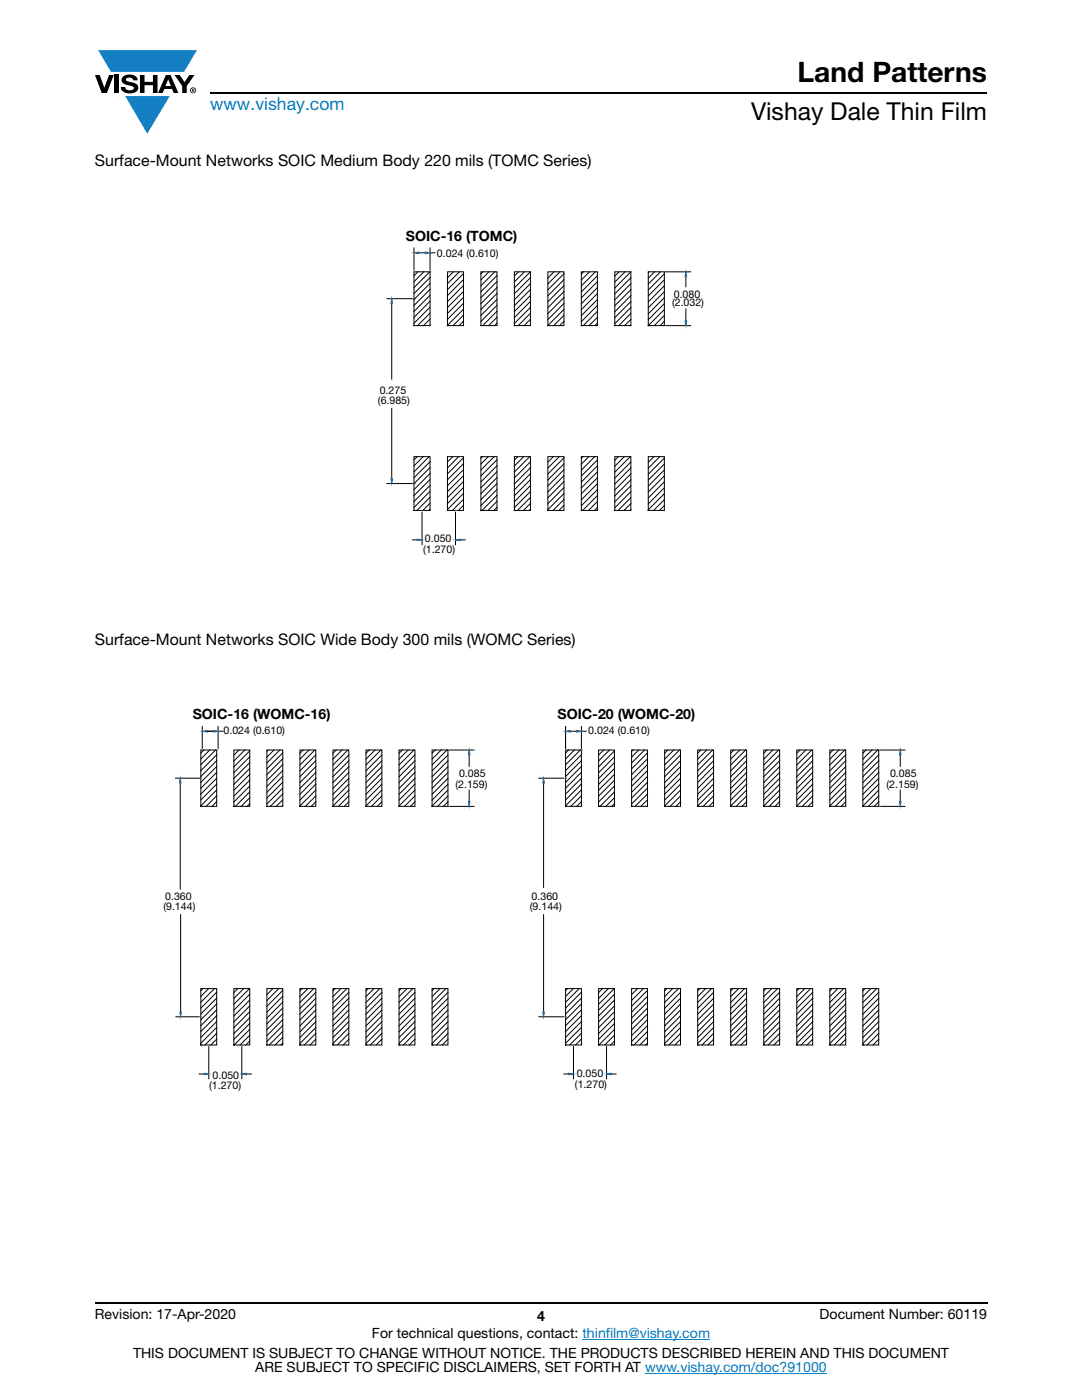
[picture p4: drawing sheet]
<svg xmlns="http://www.w3.org/2000/svg" width="216mm" height="279mm" viewBox="0 0 216 279" stroke-linecap="round" stroke-linejoin="round" font-family="sans-serif">
<g fill="#147fc3">
<path d="M19.6 10h19.7l-2.6 4.3h-1.1h-13.5z"/>
<path d="M25 19.2h8.9l-4.5 7.5z"/>
</g>
<g fill="#000">
<path d="M18.9 15h1l.9 2.5 1-2.5h.9l-1.4 3.6h-1zM22.9 15h.9v3.6h-.9zM24.6 15.3a2.1 2.1 0 0 1 2.8 .3l.1 .4h-.9a.79 .79 0 0 0-.7-.5 .79 .79 0 0 0-.8 .4l.3 .3 1 .2a1.08 1.08 0 0 1 1.2 1 1.08 1.08 0 0 1-1.1 1.2 1.73 1.73 0 0 1-2.4-1.2h.9a.96 .96 0 0 0 .8 .6 .96 .96 0 0 0 .9-.4 1.31 1.31 0 0 0-1.2-.6 1.03 1.03 0 0 1-1.1-.6 1.03 1.03 0 0 1 .2-1.1zM27.9 15h.9v1.3h1.7v-1.3h.9v3.6h-.9v-1.6h-1.7v1.6h-.9zM34.8 15h1.1l.9 1.4 1-1.4h1l-1.5 2.2v1.4h-.9v-1.4z"/>
<path d="M33.6 15.9l.5 1.3h-1.1zM33.1 15l-1.6 3.6h1l.3-.8h1.5l.3 .8h1l-1.6-3.6z"/>
<path d="M38.4 17.8h.2v.2h-.2zM38.3 17.7v.7h.1v-.3l.4 .3-.2-.3 .2-.2-.1-.2z"/>
<path d="M38.1 18a.46 .46 0 0 1 .9 0 .46 .46 0 0 1-.9 0zM37.9 18a.6 .6 0 0 0 1.2 0 .6 .6 0 0 0-1.2 0z"/>
</g>
<path d="M42 18.6h155M18.9 260h178.1" fill="none" stroke="#000" stroke-width=".36"/>
<path d="M116.2 267.3h25.5M128.7 274h36.3" fill="none" stroke="#007ec4" stroke-width=".2"/>
<path d="M75.4 45.7h65.1v65.1h-65.1z" fill="#fff"/>
<g fill="none" stroke="#818180" stroke-width=".2">
<path d="M89.3 54.2v.1M109.4 54.2l-.1 .1M82.6 65h.1M89.3 65h.1M96 65h.1M102.6 65h.1M109.3 65h.1M116 65h.1M122.7 65h.1M129.4 65h.1M82.6 101.9h.1M89.3 101.9h.1"/>
<path d="M96 101.9h.1M102.6 101.9h.1M109.3 101.9h.1M116 101.9h.1M122.7 101.9h.1M129.4 101.9h.1"/>
</g>
<g fill="none" stroke="#000" stroke-width=".2">
<path d="M77.2 59.6h5.1M82.6 54.2h3.2v10.8h-3.2zM82.6 49.5v4.4M83.4 54.2l-.8 .8M83.6 50.5h1.3M84.6 54.2l-2 2M85.8 54.2l-3.2 3.2M85.8 55.4l-3.2 3.2M85.8 56.6l-3.2 3.2M85.8 57.7l-3.2 3.3M85.8 58.9l-3.2 3.3M85.8 49.5v4.4"/>
<path d="M85.8 50.5h1M89.3 54.2h3.2v10.8h-3.2zM90.5 54.2l-1.2 1.2M91.7 54.2l-2.4 2.4M92.5 54.6l-3.2 3.2M92.5 58.2l-3.2 3.2M92.5 59.3l-3.2 3.3M92.5 55.8l-3.2 3.2M92.5 57l-3.2 3.2M96 54.2h3.2v10.8h-3.2zM96.4 54.2l-.4 .5M97.6 54.2l-1.6 1.7"/>
<path d="M98.7 54.2l-2.7 2.8M99.2 58.6l-3.2 3.2M99.2 55l-3.2 3.2M99.2 56.2l-3.2 3.2M99.2 57.4l-3.2 3.2M99.2 59.7l-3.2 3.3M102.6 54.2h3.2v10.8h-3.2zM103.5 54.2l-.9 .9M104.6 54.2l-2 2.1M105.8 54.2l-3.2 3.2M105.8 55.4l-3.2 3.2M105.8 56.6l-3.2 3.2"/>
<path d="M105.8 57.8l-3.2 3.2M105.8 59l-3.2 3.2M109.3 54.2h3.2v10.8h-3.2zM110.5 54.2l-1.2 1.3M111.7 54.2l-2.4 2.5M112.5 58.2l-3.2 3.2M112.5 54.6l-3.2 3.3M112.5 55.8l-3.2 3.2M112.5 57l-3.2 3.2M112.5 59.4l-3.2 3.2M116 54.2h3.2v10.8h-3.2zM116.4 54.2l-.4 .5"/>
<path d="M117.6 54.2l-1.6 1.7M118.8 54.2l-2.8 2.9M119.2 55l-3.2 3.3M119.2 56.2l-3.2 3.2M119.2 57.4l-3.2 3.2M119.2 58.6l-3.2 3.2M119.2 59.8l-3.2 3.2M122.7 54.2h3.2v10.8h-3.2zM123.5 54.2l-.8 .9M124.7 54.2l-2 2.1M125.9 54.3l-3.2 3.2M125.9 55.4l-3.2 3.3"/>
<path d="M125.9 56.6l-3.2 3.2M125.9 57.8l-3.2 3.2M125.9 59l-3.2 3.2M129.4 54.2h3.2v10.8h-3.2zM129.4 54.2v.1M130.6 54.2l-1.2 1.3M131.8 54.2l-2.4 2.5M132.6 54.7l-3.2 3.2M132.6 55.8l-3.2 3.3M132.6 57l-3.2 3.3M132.6 58.2l-3.2 3.2M132.6 59.4l-3.2 3.2"/>
<path d="M132.9 54.3h4.9M136.9 55.2v2M78.2 60.6v15.1M85.8 60.1l-3.2 3.2M85.8 61.3l-3.2 3.2M85.8 62.5l-2.5 2.5M85.8 64.9l-.1 .1M85.8 63.7l-1.3 1.3M92.5 60.5l-3.2 3.2M92.5 61.7l-3.2 3.2M92.5 64.1l-.9 .9M92.5 62.9l-2.1 2.1"/>
<path d="M99.2 60.9l-3.2 3.2M99.2 64.5l-.5 .5M99.2 63.3l-1.7 1.7M99.2 62.1l-2.9 2.9M105.8 64.9v.1M105.8 60.2l-3.2 3.2M105.8 61.3l-3.2 3.3M105.8 63.7l-1.2 1.3M105.8 62.5l-2.4 2.5M112.5 64.1l-.8 .9M112.5 62.9l-2 2.1M112.5 61.7l-3.2 3.3"/>
<path d="M112.5 60.6l-3.2 3.2M119.2 61l-3.2 3.2M119.2 62.1l-2.8 2.9M119.2 64.5l-.5 .5M119.2 63.3l-1.6 1.7M125.9 64.9l-.1 .1M125.9 63.7l-1.2 1.3M125.9 61.4l-3.2 3.2M125.9 60.2l-3.2 3.2M125.9 62.6l-2.4 2.4M132.6 61.8l-3.2 3.2M132.6 60.6l-3.2 3.2"/>
<path d="M132.6 63l-2 2M132.6 64.1l-.9 .9M132.9 65h4.9M136.9 61.7v2.3M77.2 96.5h5.1M78.2 81.5v14M82.6 91.1h3.2v10.8h-3.2zM83.3 91.1l-.7 .7M84.4 91.1l-1.8 1.9M85.6 91.1l-3 3.1M85.8 99.2l-2.6 2.7M85.8 92.1l-3.2 3.2"/>
<path d="M85.8 93.3l-3.2 3.2M85.8 94.5l-3.2 3.2M85.8 95.7l-3.2 3.2M85.8 96.9l-3.2 3.2M85.8 98.1l-3.2 3.2M89.3 91.1h3.2v10.8h-3.2zM90.3 91.1l-1 1.1M91.5 91.1l-2.2 2.3M92.5 91.4l-3.2 3.2M92.5 92.5l-3.2 3.3M92.5 93.7l-3.2 3.2M92.5 94.9l-3.2 3.2"/>
<path d="M92.5 96.1l-3.2 3.2M92.5 97.3l-3.2 3.2M92.5 98.5l-3.2 3.2M92.5 99.6l-2.2 2.3M96 91.1h3.2v10.8h-3.2zM96.2 91.1l-.2 .3M97.4 91.1l-1.4 1.5M98.6 91.1l-2.6 2.7M99.2 98.9l-3 3M99.2 92.9l-3.2 3.3M99.2 94.1l-3.2 3.2M99.2 91.8l-3.2 3.2"/>
<path d="M99.2 95.3l-3.2 3.2M99.2 96.5l-3.2 3.2M99.2 97.7l-3.2 3.2M102.6 91.1h3.2v10.8h-3.2zM103.3 91.1l-.7 .7M104.5 91.1l-1.9 1.9M105.7 91.1l-3.1 3.1M105.8 92.2l-3.2 3.2M105.8 93.3l-3.2 3.3M105.8 94.5l-3.2 3.3M105.8 95.7l-3.2 3.2M105.8 96.9l-3.2 3.2"/>
<path d="M105.8 98.1l-3.2 3.2M105.8 99.3l-2.5 2.6M109.3 91.1h3.2v10.8h-3.2zM110.4 91.1l-1.1 1.1M111.6 91.1l-2.3 2.3M112.5 99.7l-2.1 2.2M112.5 91.4l-3.2 3.2M112.5 92.6l-3.2 3.2M112.5 93.8l-3.2 3.2M112.5 94.9l-3.2 3.3M112.5 96.1l-3.2 3.2M112.5 97.3l-3.2 3.2"/>
<path d="M112.5 98.5l-3.2 3.2M116 91.1h3.2v10.8h-3.2zM116.3 91.1l-.3 .4M117.5 91.1l-1.5 1.5M118.7 91.1l-2.7 2.7M119.2 98.9l-2.9 3M119.2 93l-3.2 3.2M119.2 91.8l-3.2 3.2M119.2 94.2l-3.2 3.2M119.2 95.3l-3.2 3.3M119.2 96.5l-3.2 3.3M119.2 97.7l-3.2 3.2"/>
<path d="M122.7 91.1h3.2v10.8h-3.2zM123.4 91.1l-.7 .8M124.6 91.1l-1.9 1.9M125.8 91.1l-3.1 3.1M125.9 92.2l-3.2 3.2M125.9 93.4l-3.2 3.2M125.9 94.6l-3.2 3.2M125.9 95.8l-3.2 3.2M125.9 96.9l-3.2 3.3M125.9 98.1l-3.2 3.2M125.9 99.3l-2.6 2.6M129.4 91.1h3.2v10.8h-3.2z"/>
<path d="M130.5 91.1l-1.1 1.2M131.7 91.1l-2.3 2.4M132.6 91.4l-3.2 3.2M132.6 95l-3.2 3.2M132.6 92.6l-3.2 3.2M132.6 93.8l-3.2 3.2M132.6 96.2l-3.2 3.2M132.6 97.3l-3.2 3.3M132.6 98.5l-3.2 3.2M132.6 99.7l-2.2 2.2M82.3 107.7h.9M84.2 102.2v6.5"/>
<path d="M85.8 101.6l-.2 .3M85.8 100.4l-1.4 1.5M90.9 102.2v6.5M91.9 107.7h.9M92.5 100.8l-1 1.1M99.2 101.2l-.7 .7M99.2 100.1l-1.8 1.8M105.8 101.6l-.2 .3M105.8 100.5l-1.4 1.4M112.5 100.9l-1 1M119.2 101.3l-.6 .6M119.2 100.1l-1.8 1.8"/>
<path d="M125.9 101.7l-.2 .2M125.9 100.5l-1.4 1.4M132.6 100.9l-1 1"/>
</g>
<path d="M82.6 50.5l1-.2v.3zM84.9 50.3l.9 .2-.9 .1zM136.9 54.3l.1 .9h-.3zM78.2 59.6l.1 1h-.3zM136.7 64h.3l-.1 1zM78 95.5h.3l-.1 1zM83.2 107.6l1 .1-1 .2zM90.9 107.7l1-.1v.3z" fill="#000"/>
<path d="M82.6 50.5l1-.2v.3zM84.9 50.3l.9 .2-.9 .1zM136.9 54.3l.1 .9h-.3zM78.2 59.6l.1 1h-.3zM136.7 64h.3l-.1 1zM78 95.5h.3l-.1 1zM83.2 107.6l1 .1-1 .2zM90.9 107.7l1-.1v.3z" fill="#000"/>
<g fill="none" stroke="#3a54a4" stroke-width=".2">
<path d="M78.2 59.6h.1M78.2 59.6l.1 1h-.3zM82.6 54.2h.1M82.6 59.6h.1M82.6 50.5l1-.2v.3zM84.9 50.3l.9 .2-.9 .1zM85.8 54.2h.1M85.8 50.5h.1M132.6 54.3h.1M136.9 54.3h.1M136.9 54.3l.1 .9h-.3zM132.6 65h.1"/>
<path d="M136.7 64h.3l-.1 1zM78 95.5h.3l-.1 1zM82.6 96.5h.1M83.2 107.6l1 .1-1 .2zM84.2 101.9h.1M90.9 101.9h.1M90.9 107.7h.1M90.9 107.7l1-.1v.3z"/>
</g>
<path d="M32.6 141.2h150.7v76.7h-150.7z" fill="#fff"/>
<g fill="none" stroke="#818180" stroke-width=".2">
<path d="M40.1 160.9h.1M46.7 160.9h.1M53.3 160.9h.1M56.4 160.8l-.1 .1M59.8 160.9h.1M66.4 160.9h.1M73 160.9h.1M79.6 160.9h.1M86.2 160.9h.1M112.9 160.9h.1M119.4 160.9h.1M126 160.9h.1"/>
<path d="M129.2 160.8l-.1 .1M132.6 160.9h.1M53.3 197.3h.1M126.1 197.3h-.1M40.1 208.5h.1M46.7 208.5h.1M53.3 208.5h.1M59.8 208.5h.1M66.4 208.5h.1M73 208.5h.1M79.6 208.5h.1M86.2 208.5h.1"/>
<path d="M112.9 208.5h.1M119.4 208.5h.1M126 208.5h.1M132.6 208.5h.1"/>
</g>
<g fill="none" stroke="#000" stroke-width=".2">
<path d="M35 155.3h5M36 156.3v21.1M40.1 149.7h3.1v11.2h-3.1zM40.4 145v4.4M40.7 149.7l-.6 .6M41.3 145.9h1.6M41.9 149.7l-1.8 1.8M43 149.7l-2.9 2.9M43.2 150.6l-3.1 3.2M43.2 151.8l-3.1 3.2M43.2 153l-3.1 3.1M43.2 154.1l-3.1 3.2"/>
<path d="M43.2 155.3l-3.1 3.2M43.2 156.5l-3.1 3.1M43.2 157.6l-3.1 3.2M43.2 158.8l-2.1 2.1M43.2 160l-.9 .9M43.5 145v4.4M43.5 145.9h1M46.7 149.7h3.1v11.2h-3.1zM47.7 149.7l-1 1M48.8 149.7l-2.1 2.2M49.8 159.2l-1.7 1.7M49.8 158l-2.8 2.9"/>
<path d="M49.8 151l-3.1 3.2M49.8 152.2l-3.1 3.2M49.8 153.4l-3.1 3.1M49.8 155.7l-3.1 3.2M49.8 156.9l-3.1 3.2M49.8 149.9l-3.1 3.1M49.8 154.5l-3.1 3.2M53.3 149.7h3.1v11.2h-3.1zM53.5 149.7l-.2 .2M54.7 149.7l-1.4 1.4M55.8 149.7l-2.5 2.6M56.4 153.8l-3.1 3.1"/>
<path d="M56.4 154.9l-3.1 3.2M56.4 156.1l-3.1 3.2M56.4 157.3l-3.1 3.2M56.4 150.3l-3.1 3.1M56.4 151.4l-3.1 3.2M56.4 152.6l-3.1 3.2M56.4 158.4l-2.4 2.5M56.4 159.6l-1.3 1.3M59.8 149.7h3.2v11.2h-3.2zM60.5 149.7l-.7 .6M61.7 149.7l-1.9 1.8M62.8 149.7l-3 3"/>
<path d="M63 150.7l-3.2 3.1M63 151.8l-3.2 3.2M63 153l-3.2 3.2M63 154.2l-3.2 3.1M63 155.3l-3.2 3.2M63 156.5l-3.2 3.2M63 157.7l-3.2 3.2M63 158.8l-2.1 2.1M66.4 149.7h3.2v11.2h-3.2zM67.1 149.7l-.7 .6M68.3 149.7l-1.9 1.8M69.4 149.7l-3 3"/>
<path d="M69.6 158.8l-2.1 2.1M69.6 150.7l-3.2 3.1M69.6 151.8l-3.2 3.2M69.6 153l-3.2 3.2M69.6 154.2l-3.2 3.1M69.6 155.3l-3.2 3.2M69.6 156.5l-3.2 3.2M69.6 157.7l-3.2 3.1M73 149.7h3.2v11.2h-3.2zM73.7 149.7l-.7 .6M74.8 149.7l-1.8 1.8M76 149.7l-3 3"/>
<path d="M76.2 158.8l-2.1 2.1M76.2 150.7l-3.2 3.1M76.2 151.8l-3.2 3.2M76.2 153l-3.2 3.2M76.2 154.2l-3.2 3.1M76.2 155.3l-3.2 3.2M76.2 156.5l-3.2 3.2M76.2 157.7l-3.2 3.1M79.6 149.7h3.2v11.2h-3.2zM80.3 149.7l-.7 .6M81.4 149.7l-1.8 1.8M82.6 149.7l-3 3"/>
<path d="M82.8 150.7l-3.2 3.1M82.8 151.8l-3.2 3.2M82.8 153l-3.2 3.2M82.8 154.2l-3.2 3.1M82.8 155.3l-3.2 3.2M82.8 156.5l-3.2 3.2M82.8 157.7l-3.2 3.1M82.8 158.8l-2.1 2.1M86.2 149.7h3.2v11.2h-3.2zM86.9 149.7l-.7 .6M88 149.7l-1.8 1.8M89.2 149.7l-3 3"/>
<path d="M89.4 158.8l-2.1 2.1M89.4 151.8l-3.2 3.2M89.4 153l-3.2 3.2M89.4 155.3l-3.2 3.2M89.4 157.7l-3.2 3.1M89.4 150.7l-3.2 3.1M89.4 154.2l-3.2 3.1M89.4 156.5l-3.2 3.2M89.7 149.7h4.9M93.6 150.6v2.3M93.6 157.7v2.3M112.9 149.7h3.1v11.2h-3.1z"/>
<path d="M113.5 149.7l-.6 .6M114.6 149.7l-1.7 1.8M115.8 149.7l-2.9 2.9M116 150.6l-3.1 3.2M116 151.8l-3.1 3.2M116 153l-3.1 3.1M116 154.1l-3.1 3.2M116 155.3l-3.1 3.2M116 156.5l-3.1 3.1M116 157.6l-3.1 3.2M116 160l-.9 .9M116 158.8l-2.1 2.1"/>
<path d="M119.4 149.7h3.2v11.2h-3.2zM120.5 149.7l-1.1 1M121.6 149.7l-2.2 2.2M122.6 149.9l-3.2 3.1M122.6 151l-3.2 3.2M122.6 153.4l-3.2 3.1M122.6 155.7l-3.2 3.2M122.6 152.2l-3.2 3.2M122.6 154.5l-3.2 3.2M122.6 156.9l-3.2 3.2M122.6 159.2l-1.7 1.7M122.6 158l-2.9 2.9"/>
<path d="M126 149.7h3.2v11.2h-3.2zM126.3 149.7l-.3 .2M127.4 149.7l-1.4 1.4M128.6 149.7l-2.6 2.6M129.2 159.6l-1.3 1.3M129.2 158.4l-2.5 2.5M129.2 153.8l-3.2 3.1M129.2 156.1l-3.2 3.2M129.2 150.3l-3.2 3.1M129.2 151.4l-3.2 3.2M129.2 152.6l-3.2 3.2M129.2 154.9l-3.2 3.2"/>
<path d="M129.2 157.3l-3.2 3.2M132.6 149.7h3.2v11.2h-3.2zM133.3 149.7l-.7 .6M134.4 149.7l-1.8 1.8M135.6 149.7l-3 3M135.8 158.8l-2.1 2.1M135.8 150.7l-3.2 3.1M135.8 151.8l-3.2 3.2M135.8 153l-3.2 3.2M135.8 154.2l-3.2 3.1M135.8 155.3l-3.2 3.2M135.8 156.5l-3.2 3.2"/>
<path d="M135.8 157.7l-3.2 3.2M175.7 149.7h4.9M179.6 150.6v2.3M179.6 157.7v2.3M49.8 160.4l-.5 .5M63 160l-.9 .9M69.6 160l-.9 .9M76.2 160l-.9 .9M82.8 160l-.9 .9M89.4 160l-.9 .9M89.7 160.9h4.9M122.6 160.4l-.5 .5"/>
<path d="M135.8 160l-.9 .9M175.7 160.9h4.9M36 182.5v19.5M40.1 197.3h3.1v11.2h-3.1zM40.5 197.3l-.4 .4M41.6 197.3l-1.5 1.6M42.8 197.3l-2.7 2.7M43.2 198l-3.1 3.2M43.2 199.2l-3.1 3.2M46.7 197.3h3.1v11.2h-3.1zM47.5 197.3l-.8 .8M48.6 197.3l-1.9 2"/>
<path d="M49.8 197.3l-3.1 3.1M49.8 198.4l-3.1 3.2M49.8 199.6l-3.1 3.2M53.3 197.3h3.1v11.2h-3.1zM54.4 197.3l-1.1 1.2M55.6 197.3l-2.3 2.4M56.4 197.7l-3.1 3.1M56.4 198.8l-3.1 3.2M56.4 200l-3.1 3.2M59.8 197.3h3.2v11.2h-3.2zM60.3 197.3l-.5 .4M61.4 197.3l-1.6 1.6"/>
<path d="M62.6 197.3l-2.8 2.8M63 199.2l-3.2 3.2M63 198.1l-3.2 3.1M66.4 197.3h3.2v11.2h-3.2zM66.9 197.3l-.5 .4M68 197.3l-1.6 1.6M69.2 197.3l-2.8 2.8M69.6 198.1l-3.2 3.1M69.6 199.2l-3.2 3.2M73 197.3h3.2v11.2h-3.2zM73.5 197.3l-.5 .4M74.6 197.3l-1.6 1.6"/>
<path d="M75.8 197.3l-2.8 2.8M76.2 198.1l-3.2 3.1M76.2 199.2l-3.2 3.2M79.6 197.3h3.2v11.2h-3.2zM80.1 197.3l-.5 .4M81.2 197.3l-1.6 1.6M82.4 197.3l-2.8 2.8M82.8 198.1l-3.2 3.1M82.8 199.2l-3.2 3.2M86.2 197.3h3.2v11.2h-3.2zM86.6 197.3l-.4 .4M87.8 197.3l-1.6 1.6"/>
<path d="M89 197.3l-2.8 2.8M89.4 198.1l-3.2 3.1M89.4 199.2l-3.2 3.2M112.9 197.3h3.1v11.2h-3.1zM113.2 197.3l-.3 .4M114.4 197.3l-1.5 1.6M115.6 197.3l-2.7 2.7M116 198l-3.1 3.2M116 199.2l-3.1 3.2M119.4 197.3h3.2v11.2h-3.2zM120.2 197.3l-.8 .8M121.4 197.3l-2 2"/>
<path d="M122.6 197.3l-3.2 3.1M122.6 199.6l-3.2 3.2M122.6 198.4l-3.2 3.2M126 197.3h3.2v11.2h-3.2zM127.2 197.3l-1.2 1.2M128.4 197.3l-2.4 2.4M129.2 197.7l-3.2 3.1M129.2 198.8l-3.2 3.2M129.2 200l-3.2 3.2M132.6 197.3h3.2v11.2h-3.2zM133 197.3l-.4 .4M134.2 197.3l-1.6 1.6"/>
<path d="M135.4 197.3l-2.8 2.8M135.8 198.1l-3.2 3.1M135.8 199.2l-3.2 3.2M35.1 202.9h4.6M39.8 214.3h.9M41.7 208.9v6.4M43.2 206.2l-2.3 2.3M43.2 200.4l-3.1 3.1M43.2 201.5l-3.1 3.2M43.2 202.7l-3.1 3.2M43.2 203.9l-3.1 3.1M43.2 205l-3.1 3.2"/>
<path d="M43.2 207.4l-1.1 1.1M48.3 208.9v6.4M49.2 214.3h.9M49.8 205.4l-3.1 3.1M49.8 200.8l-3.1 3.1M49.8 201.9l-3.1 3.2M49.8 203.1l-3.1 3.2M49.8 204.3l-3.1 3.1M49.8 206.6l-1.9 1.9M49.8 207.8l-.7 .7M56.4 207l-1.5 1.5M56.4 208.2l-.3 .3"/>
<path d="M56.4 205.8l-2.7 2.7M56.4 201.2l-3.1 3.1M56.4 202.3l-3.1 3.2M56.4 203.5l-3.1 3.2M56.4 204.7l-3.1 3.1M63 201.6l-3.2 3.1M63 200.4l-3.2 3.2M63 202.7l-3.2 3.2M63 203.9l-3.2 3.2M63 205.1l-3.2 3.1M63 206.2l-2.3 2.3M63 207.4l-1.1 1.1"/>
<path d="M69.6 207.4l-1.1 1.1M69.6 200.4l-3.2 3.2M69.6 201.6l-3.2 3.1M69.6 202.7l-3.2 3.2M69.6 203.9l-3.2 3.2M69.6 205.1l-3.2 3.1M69.6 206.2l-2.3 2.3M76.2 200.4l-3.2 3.2M76.2 201.6l-3.2 3.1M76.2 202.7l-3.2 3.2M76.2 203.9l-3.2 3.2M76.2 205.1l-3.2 3.1"/>
<path d="M76.2 207.4l-1.1 1.1M76.2 206.2l-2.3 2.3M82.8 206.2l-2.3 2.3M82.8 200.4l-3.2 3.2M82.8 201.6l-3.2 3.1M82.8 202.7l-3.2 3.2M82.8 203.9l-3.2 3.2M82.8 205.1l-3.2 3.1M82.8 207.4l-1.1 1.1M89.4 200.4l-3.2 3.2M89.4 201.6l-3.2 3.1M89.4 202.7l-3.2 3.2"/>
<path d="M89.4 203.9l-3.2 3.2M89.4 205.1l-3.2 3.1M89.4 206.2l-2.3 2.3M89.4 207.4l-1.1 1.1M116 207.4l-1.2 1.1M116 200.4l-3.1 3.1M116 201.5l-3.1 3.2M116 202.7l-3.1 3.2M116 203.9l-3.1 3.1M116 205l-3.1 3.2M116 206.2l-2.3 2.3M122.6 206.6l-1.9 1.9"/>
<path d="M122.6 200.8l-3.2 3.1M122.6 201.9l-3.2 3.2M122.6 203.1l-3.2 3.2M122.6 204.3l-3.2 3.1M122.6 207.8l-.8 .7M122.6 205.4l-3.1 3.1M129.2 208.2l-.4 .3M129.2 207l-1.5 1.5M129.2 205.8l-2.7 2.7M129.2 201.2l-3.2 3.1M129.2 202.3l-3.2 3.2M129.2 203.5l-3.2 3.2"/>
<path d="M129.2 204.7l-3.2 3.1M135.8 207.4l-1.1 1.1M135.8 206.2l-2.3 2.3M135.8 201.6l-3.2 3.1M135.8 200.4l-3.2 3.2M135.8 202.7l-3.2 3.2M135.8 203.9l-3.2 3.2M135.8 205.1l-3.2 3.1"/>
</g>
<path d="M36 155.3l.1 1h-.3zM40.4 145.9l1-.1v.3zM42.6 145.8l1 .1-1 .2zM93.5 160h.3l-.2 .9zM93.6 149.7l.2 .9h-.3zM35.9 202h.3l-.2 .9zM40.7 214.2l1 .1-1 .2zM48.3 214.3l.9-.1v.3z" fill="#000"/>
<path d="M36 155.3l.1 1h-.3zM41.3 145.9h1.6zM40.4 145.9l1-.1v.3zM42.6 145.8l1 .1-1 .2zM93.5 160h.3l-.2 .9zM93.6 149.7l.2 .9h-.3zM35.9 202h.3l-.2 .9zM40.7 214.2l1 .1-1 .2zM48.3 214.3l.9-.1v.3z" fill="#000"/>
<g fill="none" stroke="#3a54a4" stroke-width=".2">
<path d="M36 155.3h.1M36 155.3l.1 1h-.3zM40.1 149.7h.1M40.1 155.3h.1M41.4 145.8l-1 .1 1 .2M42.6 145.8l1 .1-1 .2zM43.2 149.7h.1M43.2 145.9h.1M89.4 149.7h.1M93.5 160h.3l-.2 .9zM93.6 149.7l.2 .9h-.3zM93.6 149.7h.1"/>
<path d="M89.4 160.9h.1M35.9 202h.3l-.2 .9zM40.1 202.9h.1M40.7 214.2l1 .1-1 .2zM41.7 208.5h.1M48.3 214.3l.9-.1v.3zM48.3 208.5h.1M48.3 214.3h.1"/>
</g>
<path d="M179.5 160h.3l-.2 .9z" fill="#3a54a4"/>
<path d="M108.5 155.3l.1 1h-.3zM112.9 145.9l.9-.1v.3zM115.1 145.8l.9 .1-.9 .2zM179.5 160h.3l-.2 .9zM179.6 149.7l.2 .9h-.3zM108.3 202h.3l-.1 .9zM113.5 214.2l.9 .1-.9 .2zM121 214.3l1-.1v.3z" fill="#000"/>
<g fill="none" stroke="#3a54a4" stroke-width=".2">
<path d="M108.5 155.3h.1M108.5 155.3l.1 1h-.3zM112.9 149.7h.1M112.9 155.3h.1M112.9 145.9l.9-.1v.3zM115.1 145.8l.9 .1-.9 .2zM116 149.7h.1M116 145.9h.1M175.4 149.7h.1M179.5 160h.3l-.2 .9zM179.6 149.7l.2 .9h-.3zM179.6 149.7h.1"/>
<path d="M175.4 160.9h.1M108.3 202h.3l-.1 .9zM112.9 202.9h.1M113.5 214.2l.9 .1-.9 .2zM114.4 208.5h.1M121 214.3l1-.1v.3zM121 208.5h.1M121 214.3h.1"/>
</g>
<path d="M108.5 155.3l.1 1h-.3zM112.9 145.9l.9-.1v.3zM115.1 145.8l.9 .1-.9 .2zM179.6 149.7l.2 .9h-.3zM108.3 202h.3l-.1 .9zM113.5 214.2l.9 .1-.9 .2zM121 214.3l1-.1v.3z" fill="#000"/>
<g fill="none" stroke="#000" stroke-width=".2">
<path d="M107.5 155.3h5M108.5 156.3v20.8M112.9 145v4.4M113.8 145.9h1.3M116 145v4.4M116 145.9h1M139.2 149.7h3.2v11.2h-3.2zM139.9 149.7l-.7 .6M141 149.7l-1.8 1.8M142.2 149.7l-3 3M142.4 150.7l-3.2 3.1M142.4 151.8l-3.2 3.2"/>
<path d="M142.4 153l-3.2 3.2M142.4 154.2l-3.2 3.1M142.4 155.3l-3.2 3.2M142.4 156.5l-3.2 3.2M142.4 157.7l-3.2 3.1M142.4 158.8l-2.1 2.1M145.8 149.7h3.2v11.2h-3.2zM146.5 149.7l-.7 .6M147.6 149.7l-1.8 1.8M148.8 149.7l-3 3M149 150.7l-3.2 3.1M149 151.8l-3.2 3.2"/>
<path d="M149 153l-3.2 3.2M149 154.2l-3.2 3.1M149 155.3l-3.2 3.2M149 156.5l-3.2 3.2M149 157.7l-3.2 3.1M149 158.8l-2.1 2.1M152.4 149.7h3.2v11.2h-3.2zM153 149.7l-.6 .6M154.2 149.7l-1.8 1.8M155.4 149.7l-3 3M155.6 158.8l-2.1 2.1M155.6 150.7l-3.2 3.1"/>
<path d="M155.6 151.8l-3.2 3.2M155.6 153l-3.2 3.2M155.6 154.2l-3.2 3.1M155.6 155.3l-3.2 3.2M155.6 156.5l-3.2 3.2M155.6 157.7l-3.2 3.1M159 149.7h3.2v11.2h-3.2zM159.6 149.7l-.6 .6M160.8 149.7l-1.8 1.8M162 149.7l-3 3M162.2 150.7l-3.2 3.1M162.2 151.8l-3.2 3.2"/>
<path d="M162.2 153l-3.2 3.2M162.2 154.2l-3.2 3.1M162.2 155.3l-3.2 3.2M162.2 156.5l-3.2 3.2M162.2 157.7l-3.2 3.1M162.2 158.8l-2.1 2.1M165.6 149.7h3.2v11.2h-3.2zM166.2 149.7l-.6 .6M167.4 149.7l-1.8 1.8M168.6 149.7l-3 3M168.8 150.7l-3.2 3.1M168.8 151.8l-3.2 3.2"/>
<path d="M168.8 153l-3.2 3.2M168.8 154.2l-3.2 3.1M168.8 155.3l-3.2 3.2M168.8 156.5l-3.2 3.2M168.8 157.7l-3.2 3.1M168.8 158.8l-2.1 2.1M172.2 149.7h3.1v11.2h-3.1zM172.8 149.7l-.6 .6M174 149.7l-1.8 1.8M175.2 149.7l-3 3M175.3 150.7l-3.1 3.1M175.3 151.8l-3.1 3.2"/>
<path d="M175.3 153l-3.1 3.2M175.3 154.2l-3.1 3.1M175.3 155.3l-3.1 3.2M175.3 156.5l-3.1 3.2M175.3 157.7l-3.1 3.1M175.3 158.8l-2 2.1M142.4 160l-.9 .9M149 160l-.9 .9M155.6 160l-.9 .9M162.2 160l-.9 .9M168.8 160l-1 .9M175.3 160l-.9 .9"/>
<path d="M108.5 182.5v19.5M139.2 197.3h3.2v11.2h-3.2zM139.6 197.3l-.4 .4M140.8 197.3l-1.6 1.6M142 197.3l-2.8 2.8M142.4 198.1l-3.2 3.1M142.4 199.2l-3.2 3.2M145.8 197.3h3.2v11.2h-3.2zM146.2 197.3l-.4 .4M147.4 197.3l-1.6 1.6M148.6 197.3l-2.8 2.8M149 198.1l-3.2 3.1"/>
<path d="M149 199.2l-3.2 3.2M152.4 197.3h3.2v11.2h-3.2zM152.8 197.3l-.4 .4M154 197.3l-1.6 1.6M155.2 197.3l-2.8 2.8M155.6 198.1l-3.2 3.1M155.6 199.2l-3.2 3.2M159 197.3h3.2v11.2h-3.2zM159.4 197.3l-.4 .4M160.6 197.3l-1.6 1.6M161.7 197.3l-2.7 2.8M162.2 198.1l-3.2 3.1"/>
<path d="M162.2 199.2l-3.2 3.2M165.6 197.3h3.2v11.2h-3.2zM166 197.3l-.4 .4M167.2 197.3l-1.6 1.6M168.3 197.3l-2.7 2.8M168.8 198.1l-3.2 3.1M168.8 199.2l-3.2 3.2M172.2 197.3h3.1v11.2h-3.1zM172.6 197.3l-.4 .4M173.8 197.3l-1.6 1.6M174.9 197.3l-2.7 2.8M175.3 198.1l-3.1 3.1"/>
<path d="M175.3 199.2l-3.1 3.2M107.5 202.9h5M112.5 214.3h1M114.4 208.9v6.4M121 208.9v6.4M122 214.3h.9M142.4 200.4l-3.2 3.2M142.4 201.6l-3.2 3.1M142.4 202.7l-3.2 3.2M142.4 203.9l-3.2 3.2M142.4 205.1l-3.2 3.1M142.4 207.4l-1.1 1.1"/>
<path d="M142.4 206.2l-2.3 2.3M149 207.4l-1.2 1.1M149 200.4l-3.2 3.2M149 201.6l-3.2 3.1M149 202.7l-3.2 3.2M149 203.9l-3.2 3.2M149 205.1l-3.2 3.1M149 206.2l-2.3 2.3M155.6 200.4l-3.2 3.2M155.6 201.6l-3.2 3.1M155.6 202.7l-3.2 3.2M155.6 203.9l-3.2 3.2"/>
<path d="M155.6 205.1l-3.2 3.1M155.6 206.2l-2.3 2.3M155.6 207.4l-1.2 1.1M162.2 207.4l-1.2 1.1M162.2 200.4l-3.2 3.2M162.2 201.6l-3.2 3.1M162.2 202.7l-3.2 3.2M162.2 203.9l-3.2 3.2M162.2 205.1l-3.2 3.1M162.2 206.2l-2.3 2.3M168.8 207.4l-1.2 1.1M168.8 206.2l-2.3 2.3"/>
<path d="M168.8 200.4l-3.2 3.2M168.8 201.6l-3.2 3.1M168.8 202.7l-3.2 3.2M168.8 203.9l-3.2 3.2M168.8 205.1l-3.2 3.1M175.3 207.4l-1.1 1.1M175.3 200.4l-3.1 3.2M175.3 201.6l-3.1 3.1M175.3 202.7l-3.1 3.2M175.3 203.9l-3.1 3.2M175.3 205.1l-3.1 3.1M175.3 206.2l-2.3 2.3"/>
</g>
<path d="M139.2 160.9h.1M145.8 160.9h.1M152.4 160.9h.1M159 160.9h.1M165.6 160.9h.1M172.2 160.9h.1M139.2 208.5h.1M145.8 208.5h.1M152.4 208.5h.1M159 208.5h.1M165.6 208.5h.1M172.2 208.5h.1" fill="none" stroke="#818180" stroke-width=".2"/>
<text font-size="5.6" x="159.1" y="16.4">Land Patterns</text>
<text font-size="4.9" x="149.9" y="24">Vishay Dale Thin Film</text>
<text font-size="3.5" fill="#007ec4" x="42" y="21.9">www.vishay.com</text>
<g font-size="3.2">
<text x="18.9" y="33.2">Surface-Mount Networks SOIC Medium Body 220 mils (TOMC Series)</text>
<text x="18.9" y="128.7">Surface-Mount Networks SOIC Wide Body 300 mils (WOMC Series)</text>
</g>
<g font-size="2.8">
<text x="81" y="48">SOIC-16 (TOMC)</text>
<text x="38.5" y="143.5">SOIC-16 (WOMC-16)</text>
<text x="111.2" y="143.5">SOIC-20 (WOMC-20)</text>
<text x="18.9" y="263.3">Revision: 17-Apr-2020</text>
<text x="107.2" y="263.6">4</text>
<text x="163.6" y="263.3">Document Number: 60119</text>
<text x="74.2" y="267.1">For technical questions, contact: thinfilm@vishay.com</text>
<text x="26.5" y="271">THIS DOCUMENT IS SUBJECT TO CHANGE WITHOUT NOTICE. THE PRODUCTS DESCRIBED HEREIN AND THIS DOCUMENT</text>
<text x="50.9" y="273.8">ARE SUBJECT TO SPECIFIC DISCLAIMERS, SET FORTH AT www.vishay.com/doc?91000</text>
</g>
<g font-size="2.1">
<text x="87.2" y="51.3">0.024 (0.610)</text>
<text x="134.5" y="59.4">0.080</text>
<text x="134.1" y="61.2">(2.032)</text>
<text x="75.4" y="80.6">(6.985)</text>
<text x="75.8" y="78.5">0.275</text>
<text x="84.4" y="110.3">(1.270)</text>
<text x="84.8" y="108.2">0.050</text>
<text x="44.6" y="146.4">0.024 (0.610)</text>
<text x="117.4" y="146.4">0.024 (0.610)</text>
<text x="91.6" y="155.1">0.085</text>
<text x="177.6" y="155.1">0.085</text>
<text x="90.9" y="157.2">(2.159)</text>
<text x="176.9" y="157.2">(2.159)</text>
<text x="33" y="179.6">0.360</text>
<text x="106.1" y="179.6">0.360</text>
<text x="32.6" y="181.7">(9.144)</text>
<text x="105.7" y="181.7">(9.144)</text>
<text x="42.4" y="215.3">0.050</text>
<text x="115.1" y="214.9">0.050</text>
<text x="41.7" y="217.4">(1.270)</text>
<text x="114.7" y="217.1">(1.270)</text>
</g>
</svg>
